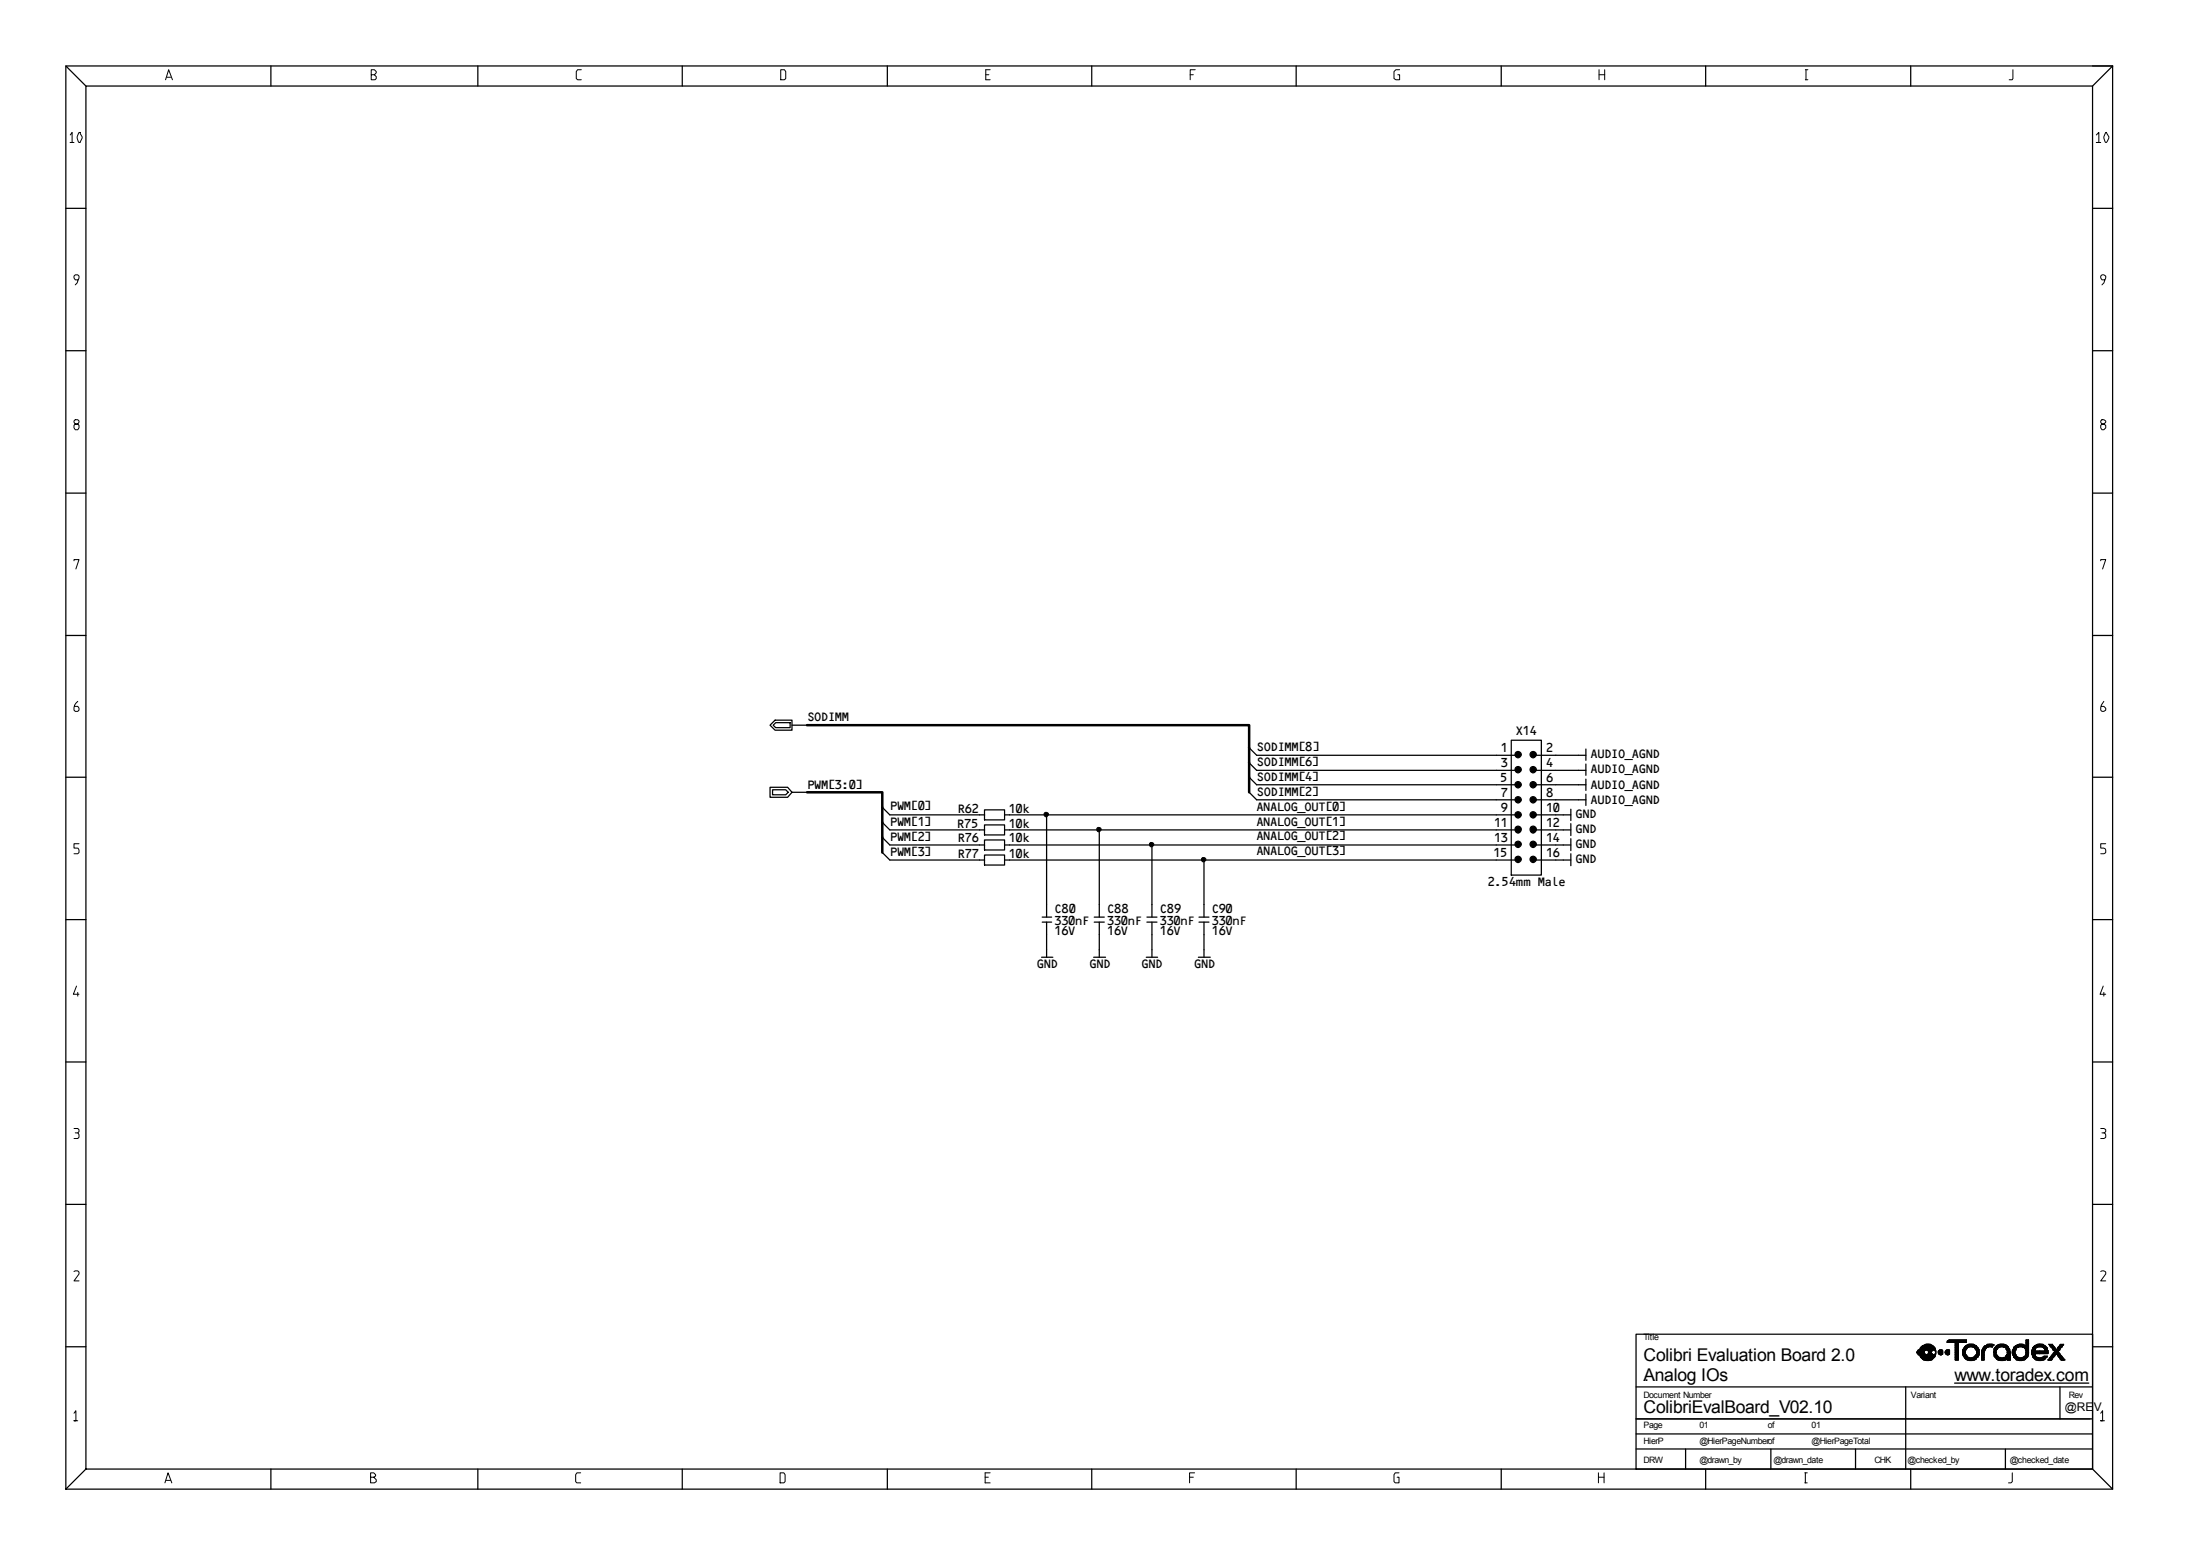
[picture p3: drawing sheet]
<svg xmlns="http://www.w3.org/2000/svg" width="297mm" height="210mm" viewBox="0 0 297 210" stroke-linecap="round" stroke-linejoin="round" font-family="sans-serif">
<g fill="none" stroke="#000" stroke-width=".17">
<path d="M8.9 8.9h276.3v192.1h-276.3zM8.9 8.9l2.7 2.7M11.6 11.6h270.9v186.7h-270.9zM36.6 8.9v2.7M64.5 8.9v2.7M92.1 8.9v2.7M119.8 8.9v2.7M147.4 8.9v2.7M175 8.9v2.7M202.7 8.9v2.7M230.3 8.9v2.7M258 8.9v2.7"/>
<path d="M282.5 8.9h2.7l-2.7 2.7M8.9 28.1h2.7M282.5 28.1h2.7M8.9 47.3h2.7M282.5 47.3h2.7M8.9 66.6h2.7M282.5 66.6h2.7M8.9 85.8h2.7M104 97.9l.6-.7h2.3v1.4h-2.3zM104.7 97.6h2v.6h-2l-.3-.3zM106.9 97.9h2.1M204 99.9h4.1v18.2h-4.1z"/>
<path d="M282.5 85.8h2.7M8.9 104.9h2.7M104 106.3h2.3l.6 .6-.6 .7h-2.3zM104.3 106.6h1.8l.3 .3-.3 .4h-1.8zM106.9 106.9h2.1M119.1 109l1 1h12.8M119.1 115.1l1 1h12.8M119.1 113l1 1.1h12.8M119.1 111l1 1h12.8M132.9 115.4h2.7v1.4h-2.7zM132.9 111.4h2.7v1.3h-2.7zM132.9 109.3h2.7v1.4h-2.7z"/>
<path d="M132.9 113.4h2.7v1.3h-2.7zM135.6 110h69.5M135.6 112h69.5M135.6 114.1h69.5M135.6 116.1h69.5M141.3 110v13.8M148.4 112v11.8M155.5 114.1v9.7M162.6 116.1v7.7M168.7 106.9l1 1.1h35.4M168.7 104.9l1 1h35.4M168.7 103l1 1h35.4"/>
<path d="M168.7 100.9l1 1.1h35.4M207.1 102h7M207.1 104h7M207.1 105.9h7M207.1 108h7M207.1 110h5M207.1 112h5M207.1 114.1h5M207.1 116.1h5M212.1 109.2v1.6M212.1 111.2v1.6M212.1 113.2v1.6"/>
<path d="M212.1 115.2v1.7M214.1 101.1v1.5M214.1 103.1v1.6M214.1 105.2v1.5M214.1 107.2v1.5M282.5 104.9h2.7M8.9 124.1h2.7M140.6 129.2h1.6M140.7 123.8h1.3M140.7 124.5h1.3M141.3 124.5v4.7M147.7 129.2h1.6"/>
<path d="M147.7 123.8h1.4M147.7 124.5h1.4M148.4 124.5v4.7M154.8 129.2h1.5M154.9 123.8h1.3M154.9 124.5h1.3M155.5 124.5v4.7M161.8 129.2h1.6M161.9 123.8h1.3M161.9 124.5h1.3M162.6 124.5v4.7M282.5 124.1h2.7"/>
<path d="M8.9 143.4h2.7M282.5 143.4h2.7M8.9 162.6h2.7M282.5 162.6h2.7M8.9 181.8h2.7M11.6 198.3l-2.7 2.7M36.6 198.3v2.7M64.5 198.3v2.7M92.1 198.3v2.7M119.8 198.3v2.7M147.4 198.3v2.7M175 198.3v2.7"/>
<path d="M202.7 198.3v2.7M220.9 180.1h61.6v18.2h-61.6zM220.9 187.2h61.6M220.9 191.5h61.6M220.9 193.6h61.6M220.9 195.6h61.6M227.6 195.6v2.7M230.3 198.3v2.7M239.1 195.6v2.7M250.5 195.6v2.7M257.3 187.2v11.1M258 198.3v2.7"/>
<path d="M270.8 195.6v2.7M278.1 187.2v4.3M282.5 198.3l2.7 2.7M282.5 181.8h2.7"/>
</g>
<g fill="none" stroke="#000" stroke-width=".14">
<path d="M9.5 18.2l.2-.3v1.3h-.2h.5M10.7 17.9h.1l.3 .6-.3 .7h-.1a1.02 1.02 0 0 1 0-1.3zM22.4 10.8l.4-1.4 .5 1.4M22.5 10.4h.5M50.1 10.1h.4l.3-.3v-.1l-.3-.3h-.4v1.4h.5l.2-.2v-.3l-.3-.2M78.5 9.4h-.5l-.2 .3v.9l.2 .2h.5M105.4 9.4h.5l.2 .3v.9l-.2 .2h-.5zM133.1 10.1h.4M133.7 9.4h-.6v1.4h.6M160.7 10.1h.4M161.4 9.4h-.7v1.4M189 9.4h-.5l-.3 .3v.9l.3 .2h.5v-.7h-.3"/>
<path d="M215.9 9.4v1.4M215.9 10.1h.8M216.7 9.4v1.4M243.8 10.8h.3M243.8 9.4h.3M243.8 9.4v1.4M271.8 9.4v1.2l-.1 .2h-.4M283 18.2l.4-.3v1.3h-.4h.6M284.3 17.9h.1l.3 .6-.2 .6-.2 .1a1.02 1.02 0 0 1 0-1.3zM10.5 37.8h-.3l-.2-.3v-.2l.2-.2h.3l.2 .2a1.92 1.92 0 0 1-.5 1.2M284.1 37.8h-.3l-.2-.3v-.2l.2-.2h.3l.2 .2a1.92 1.92 0 0 1-.5 1.2M10 56.8l.2 .4h.3l.2 .2v.4l-.2 .2h-.3l-.2-.2v-.4l.2-.2h.3l.2-.4-.2-.1h-.3z"/>
<path d="M283.8 56.7l-.2 .1 .2 .4h.3l.2 .2v.4l-.2 .2h-.3l-.2-.2v-.4l.2-.2h.3l.2-.2v-.2l-.2-.1zM10 75.7v-.2h.7l-.5 1.3M283.6 75.7v-.2h.7l-.4 1.3M10.5 94.7a1.19 1.19 0 0 0-.5 1.2l.2 .1h.3l.2-.1v-.3l-.2-.3h-.4M284.1 94.7a1.41 1.41 0 0 0-.5 1.2l.2 .1h.3l.2-.1v-.3l-.2-.3h-.4M10.7 113.9h-.7v.6h.5l.2 .2v.4l-.2 .1h-.5M284.3 113.9h-.7v.6h.5l.2 .2-.1 .5h-.6M10.3 133.1l-.4 1.1h.8M10.5 134v.5M284 133.1l-.5 1.1h.8M284.1 134v.5M10 152.3h.5l.2 .2v.3l-.2 .1"/>
<path d="M10.2 152.9l.4 .1 .1 .5-.2 .2h-.5M283.6 152.3h.5l.2 .2v.3l-.2 .1M283.8 152.9l.4 .1 .1 .5-.2 .2h-.5M10 171.6l.5-.1 .2 .2v.3l-.7 .9h.7M283.6 171.6a.48 .48 0 0 1 .7 .1v.3l-.7 .9h.7M10 190.8l.2-.4v1.4h-.2h.5M22.4 199.8h.6M50 199.4h.5l.2-.2v-.1l-.2-.3h-.5v1.4h.5l.3-.2v-.3l-.3-.3M78.4 198.8h-.5l-.2 .3v.9l.2 .2h.5M105.3 198.8h.5l.2 .3v.9l-.2 .2h-.5zM133 199.4h.4M133.7 198.8h-.7v1.4h.7"/>
<path d="M160.6 199.4h.5M161.3 198.8h-.7v1.4M188.9 198.8h-.5l-.2 .3v.9l.2 .2h.5v-.8h-.3M215.8 199.4h.8M215.8 198.8v1.4M216.6 198.8v1.4M243.7 198.8h.3M243.8 198.8v1.4M258.8 182.5h1M258.8 182.6h1M258.8 182.5v.1h1M258.9 182.3h1"/>
<path d="M258.9 182.4h.9M258.9 182.7h1M258.9 182.7l.1 .1M258.9 182.6v.1M259 182.8h.9M259 182.8v.1h2.3M259.2 182.1h2.1M259.2 182h2.1M259.2 183h2.1M259.2 183.1h2.1M259.2 182v.2M259.2 182.9v.1"/>
<path d="M259.2 183l.1 .2M259.3 181.9h1.9M259.3 183.2h1.9M259.3 181.9l-.1 .1M259.3 183.2l.3 .3M259.4 181.8h1.7M259.4 183.3h1.7M259.5 181.7h1.5M259.6 183.4h1.3M259.6 183.5h1.3M259.6 183.5l.2 .1M259.7 183.6h1.2"/>
<path d="M259.8 181.5h1M259.8 182.4v.3l.2 .2M259.9 181.5h.7l.3 .1M259.9 183.6l.2 .1 .5-.1M259.9 182.3l-.1 .1M259.9 182.2v.1M260.1 181.5l-.3 .1M260.3 182.3h.6M260.3 182.9v-.1h.6v.1M260.3 182.2v.2M260.3 182.7h.6M260.3 182.4l.1 .1"/>
<path d="M260.4 182.5h.4M260.4 182.6h.4M260.4 182.5v.1M260.8 182.6h-.5v.2M260.8 182.4v.2M260.8 182.6l.1 .1M260.9 182.7v.1M260.9 181.6h-1.3l-.3 .3M260.9 182.2v.2h-.6M260.9 181.6l.3 .3M260.9 183.5l-.1 .1M261.2 181.9l.1 .1"/>
<path d="M261.2 183.2l-.3 .3M261.3 182.3h.1M261.3 182v.4h.1M261.3 182.7h.1M261.3 182.8h.1M261.3 182.7v.1M261.3 182.9v.2M261.3 182.2l.1 .2M261.3 182.8l-.1 .1M261.3 183.1l-.1 .1M261.4 182.2h-2.4l-.2 .3M261.4 182.4v.3"/>
<path d="M261.4 182.6l-.1 .1M261.4 182.7l-.1 .2M261.7 182.5h.6M261.7 182.6h.6M261.7 182.6l.1 .1M261.8 182.3l.1-.1 .4 .1M261.8 182.3h.5M261.8 182.7h.5M261.8 182.3v.1M261.9 182.8l.1 .1 .2-.1M262.3 182.4h-.6v.2M262.3 182.3v.5h-.5v-.1"/>
<path d="M262.6 182.5h.6M262.6 182.6h.6M262.6 182.5v.1h.6M262.7 182.3l.1-.1h.4v.6h-.5v-.2M262.7 182.3h.5M262.7 182.4h.5M262.7 182.7h.5M262.7 182.3v.1M262.7 182.4l-.1 .1M262.9 181.1h2.6M262.9 181h2.6M262.9 182.8v.1l.2-.1"/>
<path d="M263 180.9h2.5M263.1 180.9h2.4v.3h-2.6zM264 182.2h.4M264 182.1h.4M264 182h.4M264 181.9h.4M264 181.8h.4M264 181.7h.4M264 181.6h.4M264 181.5h.4M264 181.4h.4M264 181.3h.4"/>
<path d="M264 182.3h.4M264 182.4h.4M264 182.5h.4M264 182.6h.4M264 182.7h.4M264 182.8h.4M264 182.9h.4M264 183h.4M264 183.1h.4M264 183.2h.4M264 183.3h.4M264 183.4h.4"/>
<path d="M264 183.5h.4M264 181.2v2.4h.4v-2.4M265 182.2h.4M265 182.3h.3M265 182.4h.3M265 182.5h.3M265 182.6h.3M265 182.7h.3M265 182.8h.4M265 182.9h.5M265 182.2v.7M265 182.9l.1 .2"/>
<path d="M265.1 182.1h.4M265.1 182h.5M265.1 183h.4M265.1 183.1h.5M265.1 183.1l.2 .2M265.1 182l-.1 .2M265.2 182h.4M265.2 181.9h.7M265.2 183.1h.4M265.2 183.2h.7v.1M265.3 181.8h1.7M265.3 183.3h1.6"/>
<path d="M265.3 181.8l-.2 .2M265.3 183.3l.1 .2M265.3 181.7h1.6M265.3 183.4h1.6M265.3 182.3v.5l.3 .3M265.4 181.6h1.5M265.4 181.6l.4-.1h.6l.6 .4M265.4 183.5h1.4M265.4 183.5l.2 .1h1l.2-.1M265.4 181.6l-.1 .2M265.5 182.1l-.2 .2M265.6 181.5h1"/>
<path d="M265.6 182l-.1 .1M265.6 181.9v.1M265.6 183.1h.1M265.6 183.1l.2 .1M265.8 183.6l.1 .1M265.9 181.8l-.1 .1M266.3 183.2h.7M266.4 181.9h.6M266.4 181.8v.1M266.4 183.2l-.2 .1M266.4 183.6l-.5 .1M266.5 183.1h.5"/>
<path d="M266.5 181.9l.1 .1M266.6 182h.5M266.6 183.1h.5M266.6 182l.1 .1M266.7 182.1h.5M266.7 183h.4M266.7 182.1l.2 .2M266.8 182.2h.4M266.8 182.9h.4M266.9 182.3h.3M266.9 182.4h.3M266.9 182.5h.3"/>
<path d="M266.9 182.6h.3M266.9 182.7h.3M266.9 182.8h.3M266.9 182.8l-.5 .4M266.9 182.3v.5M266.9 183.3l-.1 .2M267 181.9l.2 .3M267 183.2l-.1 .1M267.2 182.2v.7M267.2 182.9l-.2 .3M267.5 182.3h.5M267.5 182.4h.5"/>
<path d="M267.5 182.5h.4M267.5 182.6h.4M267.5 182.7h.4M267.5 182.8h.4M267.5 182.9h.4M267.5 183h.4M267.5 183.1h.4M267.5 183.2h.4M267.5 183.3h.4M267.5 183.4h.4M267.5 183.5h.4M267.6 182.2h.5"/>
<path d="M267.6 182.1h.5M267.7 182h.4M267.7 182h.5M267.8 181.9l-.3 .5M267.9 181.8h1.2M267.9 181.7h1.2M268 181.6h1.2M268.1 182.2l-.2 .2v1.2h-.4v-1.2M268.1 181.6l-.3 .3M268.1 182v.2M268.2 181.5h1M268.2 181.9v.1"/>
<path d="M268.2 182h-.1M268.6 181.8l-.8 .1M269.2 182.5h.3M269.2 182.6h.3M269.2 182.6v.1M269.2 182.2h.4M269.2 182.1h.5M269.2 182h.5M269.2 181.5h-.1h-.8l-.1 .1M269.2 182.3h.3M269.2 182.4h.3M269.2 182.7h.3"/>
<path d="M269.2 182.8h.4M269.2 182.9h.5M269.2 183h.5M269.2 183.1h.5M269.2 181.5l-.1 .1-.1 .3-.1-.1M269.2 182v.4M269.2 182.7v.4M269.2 182.4v.2M269.2 183.1l.3 .2M269.3 182h.5M269.3 181.9h.7M269.3 183.1h.5"/>
<path d="M269.3 183.2h.8l.1 .1M269.5 181.8h1.7M269.5 181.7h1.5M269.5 183.3h1.9M269.5 183.4h1.9M269.5 181.8l-.3 .2M269.5 182.3v.5l.2 .3M269.5 183.3l.1 .2M269.6 181.6h1.4M269.6 183.5h1.3M269.6 183.5l.1 .1h1.1M269.6 181.6l-.1 .2"/>
<path d="M269.7 182.1l-.2 .2M269.7 181.5h1.1M269.7 183.1l.1 .1M269.8 181.9l-.1 .2M269.9 183.6l.6 .1M270.1 181.8l-.2 .1M270.5 181.9h.7M270.5 181.8l.1 .1M270.6 183.6l-.2 .1M270.8 183.1h.6M270.8 181.9v.1M270.8 182.1h.5"/>
<path d="M270.8 182h.5M270.8 182h.4M270.8 181.5h-.9l-.3 .1M270.8 183h.6M270.8 181.5l.4 .4M270.8 182.1l.2 .2M270.8 182v.1M270.8 183v.1M270.8 183.1v.1M270.9 182.2h.5M270.9 182.9h.5M271 182.3h.4"/>
<path d="M271 182.4h.4M271 182.5h.4M271 182.6h.4M271 182.7h.4M271 182.8h.4M271 183.5h.4M271 182.3v.5M271 182.8l-.2 .2M271.2 181.9l.2 .3M271.4 182.4v.2M271.4 182.2v.2M271.4 183.2h-.9l-.1 .1"/>
<path d="M271.4 182.6v1h-.4v-.2l-.2 .2M271.7 198.8v1.2l-.2 .2h-.3M271.7 182.3h.4M271.7 182.4h.4M271.7 182.5h.3M271.7 182.6h.3M271.7 182.6h.4M271.7 182.7h.4M271.7 182.8h.4M271.7 182.7l.2 .4M271.7 182.4v.3M271.8 182.2h.4"/>
<path d="M271.8 182.1h.4M271.8 182.9h.4M271.8 183h.4M271.9 182h.3M271.9 182h.4M271.9 183.1h.4M271.9 183.1h.5M271.9 183.2h.6M271.9 183.2l.1 .1M271.9 181.9v.1M271.9 183.1v.1M271.9 182l-.2 .4"/>
<path d="M271.9 181.8h2M272 181.7h1.9M272 183.3h1.6M272 183.3l.3 .3M272 182.5l.1 .3M272.1 181.6h1.4M272.1 183.4h1.5M272.1 182.8l.1 .1M272.1 182.3l-.1 .2M272.2 183.5h1.3M272.2 183.6h1.2M272.2 181.6l-.3 .3"/>
<path d="M272.2 182.1v.1M272.2 182.9v.1M272.2 183l.2 .1M272.2 182.2l-.1 .1M272.3 181.5h1M272.3 182l-.1 .1M272.4 183.1l.3 .2M272.4 181.9l-.1 .1M272.5 181.8v.1h-.6M272.5 181.5h.6l.4 .1M272.5 183.6l.1 .1 .5-.1M272.6 181.5l-.3 .1"/>
<path d="M273 181.8l.1 .1h.8M273.2 181.9l.3 .2M273.3 182h.6M273.3 183.1h.5M273.4 182h.5M273.4 183.1h.4M273.4 183.1l-.3 .1M273.5 182.2h.4M273.5 182.1h.4M273.5 181.6l.1 .1v-.8h.3v1.8M273.5 182.3h.4M273.5 182.8h.4"/>
<path d="M273.5 182.9h.4M273.5 183h.3M273.5 183.5l-.2 .1M273.5 183l-.1 .1M273.5 182.1v.2M273.5 182.8v.2M273.5 182.3l.1 .2M273.6 181.6h.3M273.6 181.5h.3M273.6 181.4h.3M273.6 181.3h.3M273.6 181.2h.3"/>
<path d="M273.6 181.1h.3M273.6 181h.3M273.6 180.9h.3M273.6 182.4h.3M273.6 182.5h.3M273.6 182.6h.3M273.6 182.7h.3M273.6 182.6l-.1 .2M273.6 182.5v.1M273.7 183.2l-.8 .1M273.7 183.2l-.2 .3M273.8 183.1l-.1 .1"/>
<path d="M273.9 182.7l-.1 .4M274.3 182.3h.4M274.3 182.4h2.2M274.3 182.5h2.2M274.3 182.6h2.2M274.3 182.8h.4M274.3 182.9h.5v.2M274.3 182.7l.2 .5M274.3 182.4v.3M274.4 182.1h.4M274.4 182h.4M274.4 183h.4"/>
<path d="M274.4 183.1h.4M274.5 182h.4M274.5 181.9h.7M274.5 183.1h.4M274.5 183.2l.8 .1M274.5 183.2l.2 .3M274.5 181.9l-.2 .5M274.6 181.8h1.7M274.6 183.3h1.7M274.7 181.7h1.5M274.7 183.4h1.4M274.7 181.7l-.2 .2"/>
<path d="M274.7 182.7v.2M274.7 181.6h1.4M274.7 183.5h1.4M274.7 182.2v.2M274.7 183.5l.2 .1M274.8 182v.2h-.5M274.8 183.6h1.2M274.8 183.1l.2 .1M274.9 181.5h1M274.9 181.5h.2h.7h.1M274.9 181.5l-.2 .2M275 181.9l-.2 .1"/>
<path d="M275.1 183.6l.2 .1 .5-.1M275.2 181.8l-.1 .1M275.4 181.5v.3M275.4 182.4v.3M275.7 181.8l.1 .1h.6M275.8 183.1h.6M275.8 181.9l.2 .1M275.8 183.1v.1M275.9 182h.5M275.9 183.1h.5v.1M275.9 181.5l.2 .1M276 182h.4"/>
<path d="M276 182l.1 .2M276 183.1h-.2M276.1 182.2h.3M276.1 182.1h.3M276.1 182.3h.4M276.1 182.2v.2M276.1 181.6l.3 .3M276.1 183.5l-.2 .1M276.4 183.2h-.8l-.1 .1M276.4 181.9v.1M276.4 183.2l-.3 .3M276.4 182.2l.1 .2"/>
<path d="M276.4 182v.2M276.5 182.4v.3h-2.2M276.6 183.5h.5M276.7 181.5h.4M276.7 183.3h.5M276.7 183.4h.4M276.8 181.7h.5M276.8 181.6h.4M276.8 183.2h.5M276.9 181.8h.5M276.9 183.1h.5M276.9 181.9h.6"/>
<path d="M276.9 183h.6M276.9 183.1h.6M276.9 183.6l.7-.9 .7 .9M277 182h.5M277 182.9h.5M277.1 182.2h1M277.1 182.1h.5M277.1 182h.4M277.1 182.8h.5M277.2 182.6h.8M277.2 182.7h.9M277.3 182.3h.7"/>
<path d="M277.3 182.6h.7M277.4 182.4h.6M277.4 182.5h.5M277.7 182.1h.4M277.7 182.8h.4M277.8 182h.4M277.8 181.9h.6M277.8 182.9h.4M277.8 183h.5M277.9 182.5l.7-1h-.4l-.6 .7-.5-.7h-.5l.9 1-1 1.1h.5M277.9 183.1h.5M277.9 182.5l.9 1.1h-.6"/>
<path d="M278 181.8h.5M278 183.1h.5M278 183.2h.5M278 181.7h.5M278 181.6h.6M278.1 181.5h.5M278.1 183.3h.5M278.1 183.4h.5M278.1 183.5h.6M283.6 190.8l.3-.4v1.4h-.3h.5M22.3 200.2l.4-1.4 .5 1.4M243.7 200.2h.3"/>
</g>
<path d="M263.9 186.7h18.1" fill="none" stroke="#000" stroke-width=".18"/>
<g fill="#000" stroke="#000" stroke-width=".17">
<circle cx="205" cy="112" r=".45"/>
<circle cx="205" cy="105.9" r=".42"/>
<circle cx="205" cy="103.9" r=".42"/>
<circle cx="205" cy="110" r=".42"/>
<circle cx="205" cy="114" r=".42"/>
<circle cx="205" cy="116" r=".42"/>
<circle cx="205" cy="101.9" r=".42"/>
<circle cx="205" cy="108" r=".42"/>
<circle cx="207" cy="112" r=".45"/>
<circle cx="207" cy="105.9" r=".42"/>
<circle cx="207" cy="114" r=".42"/>
<circle cx="207" cy="116" r=".42"/>
<circle cx="207" cy="110" r=".42"/>
<circle cx="207" cy="103.9" r=".42"/>
<circle cx="207" cy="101.9" r=".42"/>
<circle cx="207" cy="108" r=".42"/>
</g>
<path d="M109 97.9h59.7v9M109 106.9h10.1v8.2" fill="none" stroke="#000" stroke-width=".34"/>
<g fill="#000" stroke="#000" stroke-width=".14">
<circle cx="141.3" cy="109.9" r=".31"/>
<circle cx="148.4" cy="112" r=".31"/>
<circle cx="155.5" cy="114" r=".31"/>
<circle cx="162.5" cy="116" r=".31"/>
</g>
<g font-size="2.4">
<text x="221.9" y="183.7">Colibri Evaluation Board 2.0</text>
<text x="221.9" y="190.8">ColibriEvalBoard_V02.10</text>
<text x="221.9" y="186.4">Analog IOs</text>
<text x="222" y="186.4">.</text>
<text x="263.9" y="186.5">www.toradex.com</text>
</g>
<g font-size="1.8">
<text x="109" y="97.3">SODIMM</text>
<text x="169.7" y="101.4">SODIMM[8]</text>
<text x="202.6" y="101.5">1</text>
<text x="204.6" y="99.2">X14</text>
<text x="208.7" y="101.5">2</text>
<text x="109" y="106.4">PWM[3:0]</text>
<text x="169.7" y="107.5">SODIMM[2]</text>
<text x="169.7" y="105.4">SODIMM[4]</text>
<text x="169.7" y="103.4">SODIMM[6]</text>
<text x="202.5" y="105.5">5</text>
<text x="202.6" y="103.5">3</text>
<text x="202.6" y="107.5">7</text>
<text x="208.7" y="103.5">4</text>
<text x="208.7" y="105.5">6</text>
<text x="208.7" y="107.5">8</text>
<text x="214.7" y="106.4">AUDIO_AGND</text>
<text x="214.7" y="104.4">AUDIO_AGND</text>
<text x="214.7" y="102.4">AUDIO_AGND</text>
<text x="120.1" y="109.4">PWM[0]</text>
<text x="120.1" y="113.5">PWM[2]</text>
<text x="120.1" y="111.4">PWM[1]</text>
<text x="129.2" y="111.8">R75</text>
<text x="129.3" y="109.7">R62</text>
<text x="129.3" y="113.7">R76</text>
<text x="136.1" y="111.8">10k</text>
<text x="136.1" y="109.7">10k</text>
<text x="136.1" y="113.7">10k</text>
<text x="169.6" y="113.4">ANALOG_OUT[2]</text>
<text x="169.6" y="111.4">ANALOG_OUT[1]</text>
<text x="169.6" y="109.5">ANALOG_OUT[0]</text>
<text x="201.7" y="111.6">11</text>
<text x="201.7" y="113.6">13</text>
<text x="202.6" y="109.6">9</text>
<text x="208.7" y="109.6">10</text>
<text x="208.7" y="111.6">12</text>
<text x="208.7" y="113.6">14</text>
<text x="212.7" y="112.5">GND</text>
<text x="212.7" y="110.4">GND</text>
<text x="214.7" y="108.5">AUDIO_AGND</text>
<text x="120.1" y="115.5">PWM[3]</text>
<text x="129.3" y="115.8">R77</text>
<text x="136.1" y="115.8">10k</text>
<text x="169.6" y="115.4">ANALOG_OUT[3]</text>
<text x="200.8" y="119.6">2.54mm Male</text>
<text x="201.6" y="115.7">15</text>
<text x="208.7" y="115.7">16</text>
<text x="212.7" y="116.5">GND</text>
<text x="212.7" y="114.5">GND</text>
<text x="142.3" y="124.9">330nF</text>
<text x="142.3" y="123.2">C80</text>
<text x="149.4" y="124.9">330nF</text>
<text x="149.4" y="123.2">C88</text>
<text x="156.5" y="124.9">330nF</text>
<text x="156.5" y="123.2">C89</text>
<text x="163.6" y="124.9">330nF</text>
<text x="163.6" y="123.2">C90</text>
<text x="140" y="130.7">GND</text>
<text x="142.3" y="126.3">16V</text>
<text x="147.1" y="130.7">GND</text>
<text x="149.4" y="126.3">16V</text>
<text x="154.1" y="130.7">GND</text>
<text x="156.5" y="126.3">16V</text>
<text x="161.2" y="130.7">GND</text>
<text x="163.6" y="126.3">16V</text>
</g>
<text font-size="1.6" x="278.8" y="190.5">@REV</text>
<g font-size="1.2">
<text x="221.9" y="180.9">Title</text>
<text x="221.9" y="188.7">Document Number</text>
<text x="258" y="188.7">Variant</text>
<text x="279.3" y="188.7">Rev</text>
<text x="221.9" y="192.8">Page</text>
<text x="221.9" y="194.9">HierP</text>
<text x="221.9" y="197.5">DRW</text>
<text x="229.4" y="197.5">@drawn_by</text>
<text x="229.4" y="194.9">@HierPageNumberof</text>
<text x="229.4" y="192.8">01</text>
<text x="238.7" y="192.8">of</text>
<text x="239.4" y="197.5">@drawn_date</text>
<text x="244.6" y="194.9">@HierPageTotal</text>
<text x="244.6" y="192.8">01</text>
<text x="253.1" y="197.5">CHK</text>
<text x="257.6" y="197.5">@checked_by</text>
<text x="271.4" y="197.5">@checked_date</text>
</g>
</svg>
